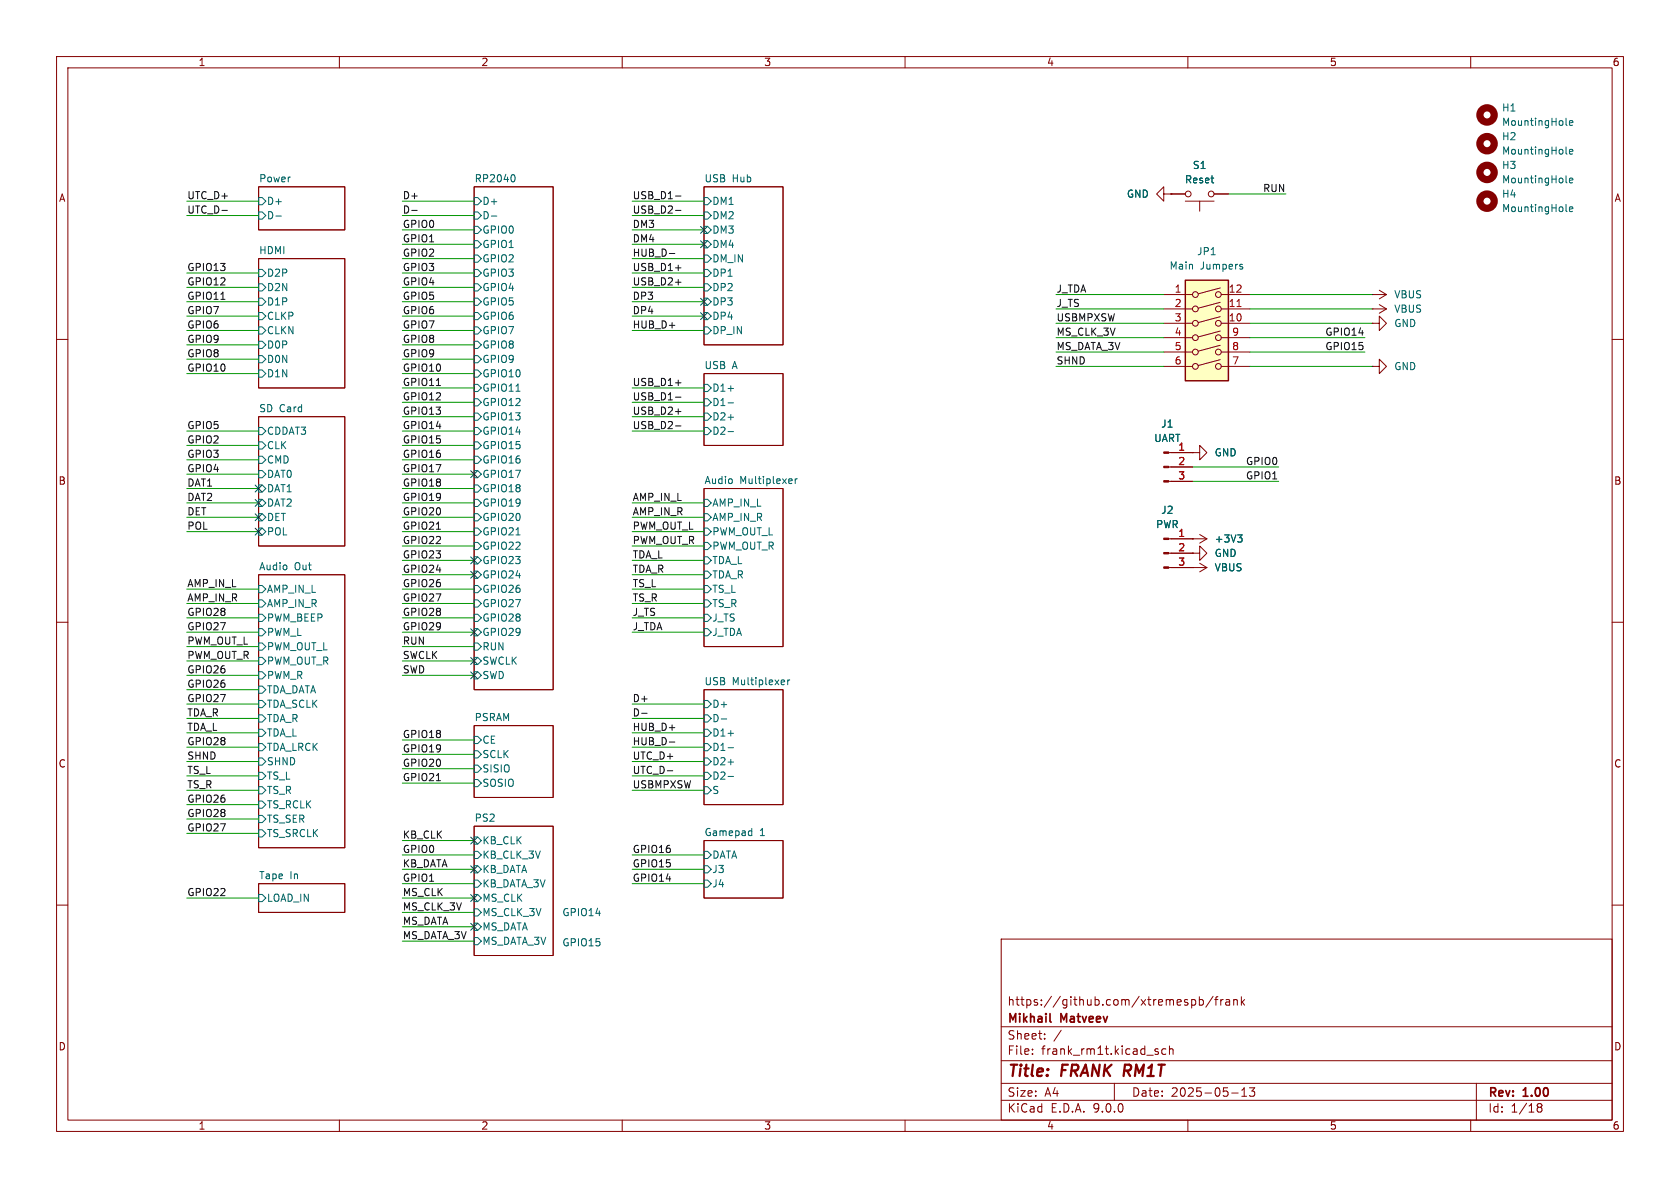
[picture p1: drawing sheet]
<svg xmlns="http://www.w3.org/2000/svg" width="297mm" height="210mm" viewBox="0 0 297 210" stroke-linecap="round" stroke-linejoin="round" font-family="sans-serif">
<g fill="none" stroke="#840000" stroke-width=".18">
<path d="M10 10h277v190h-277zM12 12h273v186h-273zM60 10v2M110 10v2M160 10v2M210 10v2M260 10v2M45.7 33h15.3v7.6h-15.3zM83.8 33h14v88.9h-14zM124.5 33h13.9v28h-13.9zM207 34.3h2.5M209.5 35.6h5.1"/>
<path d="M212.1 35.6v1.7M214.6 34.3h2.6M45.7 45.7h15.3v22.9h-15.3zM242.6 52.1h.1M242.6 57.2h1.2v-1.3l1.3 1.3-1.3 1.2v-1.2M242.6 57.2h.1M242.6 54.6h.1M242.6 52.1h2.5M242.6 54.6h2.5M243.8 51.3l1.3 .8M243.8 53.8l1.3 .8M245.1 52.1l-1.3 .7"/>
<path d="M245.1 54.6l-1.3 .8M10 60h2M45.7 73.7h15.3v22.8h-15.3zM124.5 66h13.9v12.7h-13.9zM242.6 64.8h1.2v-1.3l1.3 1.3-1.3 1.2v-1.2M242.6 64.8h.1M285 60h2M124.5 86.4h13.9v27.9h-13.9zM206.6 95.3h6.8M206.6 97.8h4.2M206.6 80h4.2M206.6 82.6h4.2"/>
<path d="M206.6 85.1h4.2M210.8 80h1.3v-1.3l1.3 1.3-1.3 1.3v-1.3M210.8 80h.1M210.8 95.3h.1M212.1 94.5l1.3 .8M212.1 99.6l1.3 .7M213.4 95.3l-1.3 .7M10 110h2M45.7 101.6h15.3v48.3h-15.3zM206.6 100.3h6.8M210.8 100.3h.1M213.4 100.3l-1.3 .8"/>
<path d="M285 110h2M83.8 128.3h14v12.7h-14zM124.5 121.9h13.9v20.3h-13.9zM45.7 156.2h15.3v5.1h-15.3zM83.8 146.1h14v22.8h-14zM124.5 148.6h13.9v10.2h-13.9zM10 160h2M177 166h108v32h-108zM210.7 176.8l.4-.1 .3 .3v.4l-.2 .2h-.5M212 176.8l.5-.1 .2 .3v.4l-.1 .2h-.6M212 176.2v1.5M214.5 176.1l-1.3 2"/>
<path d="M214.7 176.7h.6M215.3 176.2l-.3 .2v1.3M215.8 176.7v1M216.2 176.7l-.2 .1-.2 .2M216.7 176.8h.6l.1 .9M217.4 177.1h-.5a.29 .29 0 0 0-.2 .3 .29 .29 0 0 0 .2 .3l.5-.1M218.1 176.8l.2-.1 .4 .1v.9M218.1 176.7v1M219.5 176.2v1.5M219.6 177.1l.4 .6M220 176.7l-.5 .6M285 160h2"/>
<path d="M60 198v2M110 198v2M160 198v2M177 194.5h108M177 191.5h108M177 187.5h108M177 181.5h108M182.5 186.3v.1M182.5 185.5v.1M184.7 183.6v.1M184.7 182.8v.1M187.6 182.1l-1.3 2"/>
<path d="M197 191.5v3M204.4 185.9l.3 .1 .1 .2-.2 .2h-.3M204.4 185.4l.3 .1M206.1 185.5l-.4-.1-.3 .3v.4l.1 .2h.6M206.7 185.5l.3-.1 .3 .1 .1 .9M206.7 184.9v1.5M210 198v2M217.7 193.2h1.2M219.5 193.8h.9M219.5 192.7l.5-.4v1.5M220.9 192.3h.9l-.5 .6 .4 .1v.7l-.2 .1h-.4l-.2-.1M260 198v2"/>
<path d="M261 191.5v6.5M271.7 195.5l.3 .2M271.7 195.4l.3-.3 .5 .1 .1 .3-.3 .2M272 195.7h.3M272 195.7l-.3 .3M272.3 195.7l.3 .3-.1 .5-.5 .1-.3-.3"/>
<circle cx="210.1" cy="34.3" r=".51"/>
<circle cx="214.1" cy="34.3" r=".51"/>
</g>
<path d="M185.6 180.5l.2 .2" fill="none" stroke="#840000" stroke-width=".3"/>
<g fill="none" stroke="#006464" stroke-width=".18">
<path d="M45.7 34.9h.7l.6 .7-.6 .6h-.7zM45.7 37.5h.7l.6 .6-.6 .6h-.7zM48.8 38.2h.9M83.8 34.9h.7l.6 .7-.6 .6h-.7zM83.8 37.5h.7l.6 .6-.6 .6h-.7zM86.9 38.2h.9M90.8 30.9a.79 .79 0 0 1 0 1.2M124.5 34.9h.6l.6 .7-.6 .6h-.6zM124.5 37.5h.6l.6 .6-.6 .6h-.6zM276.8 22l.2 .2M276.8 32.1l.2 .2M276.8 37.2l.2 .2"/>
<path d="M276.8 27.1l.2 .1M277.5 21.7l.6-.1-.1-.2-.4-.1-.1 .2v.6h.5M277.5 26.8l.6-.1-.1-.2-.4-.1-.1 .2v.6h.5M277.5 31.9l.6-.1-.1-.3h-.4l-.1 .2v.6h.5M277.5 37l.6-.1-.1-.3h-.4l-.1 .1v.6h.5M45.7 47.6h.7l.6 .7-.6 .6h-.7zM45.7 50.2h.7l.6 .6-.6 .6h-.7zM45.7 52.7h.7l.6 .6-.6 .7h-.7zM45.7 55.2h.7l.6 .7-.6 .6h-.7zM45.7 57.8h.7l.6 .6-.6 .7h-.7zM83.8 40h.7l.6 .6-.6 .7h-.7zM83.8 42.5h.7l.6 .7-.6 .6h-.7z"/>
<path d="M83.8 45.1h.7l.6 .6-.6 .7h-.7zM83.8 47.6h.7l.6 .7-.6 .6h-.7zM83.8 50.2h.7l.6 .6-.6 .6h-.7zM83.8 52.7h.7l.6 .6-.6 .7h-.7zM83.8 55.2h.7l.6 .7-.6 .6h-.7zM83.8 57.8h.7l.6 .6-.6 .7h-.7zM124.5 40h.6l.6 .6-.6 .7h-.6zM124.5 42.5h.6l.6 .7-.6 .6h-.6zM124.5 45.1h.6l.6 .6-.6 .7h-.6zM124.5 47.6h.6l.6 .7-.6 .6h-.6zM124.5 50.2h.6l.6 .6-.6 .6h-.6zM124.5 52.7h.6l.6 .6-.6 .7h-.6z"/>
<path d="M124.5 55.2h.6l.6 .7-.6 .6h-.6zM124.5 57.8h.6l.6 .6-.6 .7h-.6zM45.7 60.3h.7l.6 .7-.6 .6h-.7zM45.7 62.9h.7l.6 .6-.6 .6h-.7zM45.7 65.4h.7l.6 .6-.6 .7h-.7zM45.7 75.6h.7l.6 .6-.6 .6h-.7zM45.7 78.1h.7l.6 .6-.6 .7h-.7zM83.8 60.3h.7l.6 .7-.6 .6h-.7zM83.8 62.9h.7l.6 .6-.6 .6h-.7zM83.8 65.4h.7l.6 .6-.6 .7h-.7zM83.8 67.9h.7l.6 .7-.6 .6h-.7zM83.8 70.5h.7l.6 .6-.6 .7h-.7z"/>
<path d="M83.8 73h.7l.6 .7-.6 .6h-.7zM83.8 75.6h.7l.6 .6-.6 .6h-.7zM83.8 78.1h.7l.6 .6-.6 .7h-.7zM91.2 69.2h.7M124.5 67.9h.6l.6 .7-.6 .6h-.6zM124.5 70.5h.6l.6 .6-.6 .7h-.6zM124.5 73h.6l.6 .7-.6 .6h-.6zM124.5 75.6h.6l.6 .6-.6 .6h-.6zM128.7 68.7h1M128.7 71.2h1M128.7 73.8h1M128.7 76.3h1"/>
<path d="M45.7 80.6h.7l.6 .7-.6 .6h-.7zM45.7 83.2h.7l.6 .6-.6 .7h-.7zM45.7 85.7h.7l.6 .7-.6 .6h-.7zM45.7 88.3h.7l.6 .6-.6 .6h-.7zM45.7 90.8h.7l.6 .6-.6 .7h-.7zM45.7 93.3h.7l.6 .7-.6 .6h-.7zM83.8 80.6h.7l.6 .7-.6 .6h-.7zM83.8 83.2h.7l.6 .6-.6 .7h-.7zM83.8 85.7h.7l.6 .7-.6 .6h-.7zM83.8 88.3h.7l.6 .6-.6 .6h-.7zM83.8 90.8h.7l.6 .6-.6 .7h-.7zM83.8 93.3h.7l.6 .7-.6 .6h-.7z"/>
<path d="M83.8 95.9h.7l.6 .6-.6 .7h-.7zM83.8 98.4h.7l.6 .7-.6 .6h-.7zM91.2 94.6h.7M124.5 88.3h.6l.6 .6-.6 .6h-.6zM124.5 90.8h.6l.6 .6-.6 .7h-.6zM124.5 93.3h.6l.6 .7-.6 .6h-.6zM124.5 95.9h.6l.6 .6-.6 .7h-.6zM124.5 98.4h.6l.6 .7-.6 .6h-.6zM139.9 84.6l.1 .3-.6 .2M140 85.4l-.1 .1M140.6 84.6v.9M140.9 84.6l-.3 .3"/>
<path d="M218.8 94.6h.8l-.4 .4M219.3 95l.3 .3v.3l-.3 .2M45.7 103.5h.7l.6 .6-.6 .7h-.7zM45.7 106h.7l.6 .7-.6 .6h-.7zM45.7 108.6h.7l.6 .6-.6 .7h-.7zM45.7 111.1h.7l.6 .7-.6 .6h-.7zM45.7 113.7h.7l.6 .6-.6 .6h-.7zM45.7 116.2h.7l.6 .6-.6 .7h-.7zM45.7 118.7h.7l.6 .7-.6 .6h-.7zM83.8 101h.7l.6 .6-.6 .6h-.7zM83.8 103.5h.7l.6 .6-.6 .7h-.7zM83.8 106h.7l.6 .7-.6 .6h-.7z"/>
<path d="M83.8 108.6h.7l.6 .6-.6 .7h-.7zM83.8 111.1h.7l.6 .7-.6 .6h-.7zM83.8 113.7h.7l.6 .6-.6 .6h-.7zM83.8 116.2h.7l.6 .6-.6 .7h-.7zM83.8 118.7h.7l.6 .7-.6 .6h-.7zM124.5 101h.6l.6 .6-.6 .6h-.6zM124.5 111.1h.6l.6 .7-.6 .6h-.6zM124.5 108.6h.6l.6 .6-.6 .7h-.6zM124.5 103.5h.6l.6 .6-.6 .7h-.6zM124.5 106h.6l.6 .7-.6 .6h-.6zM45.7 121.3h.7l.6 .6-.6 .7h-.7zM45.7 128.9h.7l.6 .6-.6 .7h-.7z"/>
<path d="M45.7 131.4h.7l.6 .7-.6 .6h-.7zM45.7 126.4h.7l.6 .6-.6 .6h-.7zM45.7 123.8h.7l.6 .7-.6 .6h-.7zM45.7 134h.7l.6 .6-.6 .7h-.7zM45.7 136.5h.7l.6 .7-.6 .6h-.7zM45.7 139.1h.7l.6 .6-.6 .6h-.7zM83.8 130.2h.7l.6 .6-.6 .6h-.7zM83.8 132.7h.7l.6 .7-.6 .6h-.7zM83.8 135.3h.7l.6 .6-.6 .6h-.7zM83.8 137.8h.7l.6 .6-.6 .7h-.7zM124.5 123.8h.6l.6 .7-.6 .6h-.6zM124.5 126.4h.6l.6 .6-.6 .6h-.6z"/>
<path d="M124.5 128.9h.6l.6 .6-.6 .7h-.6zM124.5 131.4h.6l.6 .7-.6 .6h-.6zM124.5 134h.6l.6 .6-.6 .7h-.6zM124.5 136.5h.6l.6 .7-.6 .6h-.6zM124.5 139.1h.6l.6 .6-.6 .6h-.6zM127.5 127.1h1M128.7 129.6h1M128.7 132.2h1M128.7 134.7h1M128.7 137.3h1M138.5 120.2l.2 .3-.6 .1M138.7 121h-.2"/>
<path d="M139.3 120.2v.8M139.6 120.2l-.3 .2M45.7 141.6h.7l.6 .6-.6 .7h-.7zM45.7 144.1h.7l.6 .7-.6 .6h-.7zM45.7 146.7h.7l.6 .6-.6 .7h-.7zM45.7 158.1h.7l.6 .7-.6 .6h-.7zM83.8 148h.7l.6 .6-.6 .6h-.7zM83.8 150.5h.7l.6 .6-.6 .7h-.7zM83.8 153h.7l.6 .7-.6 .6h-.7zM83.8 155.6h.7l.6 .6-.6 .6h-.7zM83.8 158.1h.7l.6 .7-.6 .6h-.7zM124.5 150.5h.6l.6 .6-.6 .7h-.6z"/>
<path d="M124.5 153h.6l.6 .7-.6 .6h-.6zM124.5 155.6h.6l.6 .6-.6 .6h-.6zM132.5 146.9h.4M132.9 146.4v1.3M132.9 147.7h-.4M83.8 160.7h.7l.6 .6-.6 .6h-.7zM83.8 163.2h.7l.6 .6-.6 .7h-.7zM83.8 165.7h.7l.6 .7-.6 .6h-.7z"/>
</g>
<g fill="#840000" stroke="#840000" stroke-width=".18">
<path d="M205.7 95.1h.9v.3h-.9z"/>
<path d="M205.7 97.7h.9v.2h-.9z"/>
<path d="M205.7 100.2h.9v.3h-.9z"/>
<path d="M205.7 79.9h.9v.2h-.9z"/>
<path d="M205.7 82.4h.9v.3h-.9z"/>
<path d="M205.7 85h.9v.2h-.9z"/>
</g>
<g fill="none" stroke="#840000" stroke-width="1.3">
<circle cx="262.9" cy="20.3" r="1.27"/>
<circle cx="262.9" cy="30.5" r="1.27"/>
<circle cx="262.9" cy="25.4" r="1.27"/>
<circle cx="262.9" cy="35.6" r="1.27"/>
</g>
<path d="M209.5 49.5h7.7v17.8h-7.7z" fill="#ffffc2"/>
<g fill="none" stroke="#840000" stroke-width=".18">
<path d="M205.7 34.3v-1.3l-1.2 1.3 1.2 1.3v-1.3h1.3M207 34.3h.1M207 34.3h2.5M214.6 34.3h2.6M205.7 52.1h5.1M205.7 54.6h5.1M205.7 57.2h5.1M205.7 59.7h5.1M215.7 50.9l-3.9 1M215.7 53.4l-3.9 1.1M215.7 56l-3.9 1M215.7 58.5l-3.9 1.1"/>
<path d="M215.9 52.1h5.1M215.9 54.6h5.1M215.9 57.2h5.1M215.9 59.7h5.1M205.7 62.2h5.1M205.7 64.8h5.1M215.7 61l-3.9 1.1M215.7 63.6l-3.9 1M215.9 62.2h5.1M215.9 64.8h5.1M207 80h3.8M207 82.6h3.8"/>
<path d="M207 85.1h3.8M207 95.3h3.8M207 97.8h3.8M210.8 97.8h1.3v-1.3l1.3 1.3-1.3 1.3v-1.3M210.8 97.8h.1M210.8 80h.1M210.8 95.3h.1M207 100.3h3.8M210.8 100.3h.1"/>
<circle cx="211.3" cy="52.1" r=".51"/>
<circle cx="211.3" cy="59.7" r=".51"/>
<circle cx="211.3" cy="54.6" r=".51"/>
<circle cx="211.3" cy="57.2" r=".51"/>
<circle cx="215.4" cy="54.6" r=".51"/>
<circle cx="215.4" cy="57.2" r=".51"/>
<circle cx="215.4" cy="52.1" r=".51"/>
<circle cx="215.4" cy="59.7" r=".51"/>
<circle cx="211.3" cy="64.8" r=".51"/>
<circle cx="211.3" cy="62.2" r=".51"/>
<circle cx="215.4" cy="64.8" r=".51"/>
<circle cx="215.4" cy="62.2" r=".51"/>
</g>
<path d="M209.5 49.5h7.7v17.8h-7.7z" fill="none" stroke="#840000" stroke-width=".25"/>
<path d="M218.7 54.2h.7" fill="none" stroke="#a90000" stroke-width=".18"/>
<path d="M219.5 47.1l.2 .2-.2 .3M219.5 46.7l.1 .1M218.8 94.6h.8l-.4 .4M219.3 95l.3 .3v.3l-.3 .2" fill="none" stroke="#006464" stroke-width=".18"/>
<g fill="none" stroke="#0f0f0f" stroke-width=".18">
<path d="M39.2 37.2h1M72.8 37.2h1M119.4 37.2h1M119.4 34.7h1M39 52.9h.8M118.3 44.8h1M119.4 47.4h1M119.4 49.9h1M77.1 68.2h.8M119.4 75.3h1M119.4 72.8h1M119.4 67.7h1"/>
<path d="M119.4 70.2h1M77.1 93.6h.8M77.1 138h.8M113.4 126.1h1M118 136.3h.9M118.3 131.2h1"/>
</g>
<g fill="none" stroke="#009600" stroke-width=".18">
<path d="M33 38.1h12.7M33 35.6h12.7M71.1 38.1h12.7M71.1 35.6h12.7M111.8 38.1h12.7M111.8 35.6h12.7M217.2 34.3h10.1M33 55.9h12.7M33 53.3h12.7M33 58.4h12.7M33 50.8h12.7M33 48.3h12.7"/>
<path d="M71.1 55.9h12.7M71.1 53.3h12.7M71.1 58.4h12.7M71.1 50.8h12.7M71.1 48.3h12.7M71.1 40.6h12.7M71.1 43.2h12.7M71.1 45.7h12.7M111.8 55.9h12.7M111.8 53.3h12.7M111.8 58.4h12.7M111.8 50.8h12.7"/>
<path d="M111.8 48.3h12.7M111.8 40.6h12.7M111.8 43.2h12.7M111.8 45.7h12.7M186.7 52.1h19M186.7 59.7h19M186.7 54.6h19M186.7 57.2h19M221 52.1h21.6M221 59.7h20.3M221 54.6h21.6M221 57.2h21.6"/>
<path d="M33 61h12.7M33 78.7h12.7M33 66h12.7M33 63.5h12.7M33 76.2h12.7M71.1 61h12.7M71.1 78.7h12.7M71.1 66h12.7M71.1 63.5h12.7M71.1 76.2h12.7M71.1 73.7h12.7M71.1 71.1h12.7"/>
<path d="M71.1 68.6h12.7M111.8 76.2h12.7M111.8 73.7h12.7M111.8 71.1h12.7M111.8 68.6h12.7M186.7 64.8h19M186.7 62.2h19M221 64.8h21.6M221 62.2h20.3M33 88.9h12.7M33 83.8h12.7M33 86.4h12.7"/>
<path d="M33 81.3h12.7M33 91.4h12.7M33 94h12.7M71.1 88.9h12.7M71.1 83.8h12.7M71.1 86.4h12.7M71.1 81.3h12.7M71.1 91.4h12.7M71.1 94h12.7M71.1 99.1h12.7M71.1 96.5h12.7M111.8 88.9h12.7"/>
<path d="M111.8 91.4h12.7M111.8 94h12.7M111.8 99.1h12.7M111.8 96.5h12.7M210.8 85.1h15.3M210.8 82.6h15.3M33 104.1h12.7M33 109.2h12.7M33 111.8h12.7M33 106.7h12.7M33 116.8h12.7M33 114.3h12.7"/>
<path d="M33 119.4h12.7M71.1 104.1h12.7M71.1 109.2h12.7M71.1 111.8h12.7M71.1 101.6h12.7M71.1 106.7h12.7M71.1 116.8h12.7M71.1 114.3h12.7M71.1 119.4h12.7M111.8 104.1h12.7M111.8 109.2h12.7M111.8 111.8h12.7"/>
<path d="M111.8 101.6h12.7M111.8 106.7h12.7M33 137.2h12.7M33 134.6h12.7M33 129.5h12.7M33 127h12.7M33 132.1h12.7M33 124.5h12.7M33 139.7h12.7M33 121.9h12.7M71.1 130.8h12.7M71.1 133.4h12.7"/>
<path d="M71.1 135.9h12.7M71.1 138.4h12.7M111.8 137.2h12.7M111.8 134.6h12.7M111.8 129.5h12.7M111.8 127h12.7M111.8 132.1h12.7M111.8 124.5h12.7M111.8 139.7h12.7M33 158.8h12.7M33 142.2h12.7M33 144.8h12.7"/>
<path d="M33 147.3h12.7M71.1 153.7h12.7M71.1 151.1h12.7M71.1 156.2h12.7M71.1 148.6h12.7M71.1 158.8h12.7M111.8 153.7h12.7M111.8 151.1h12.7M111.8 156.2h12.7M71.1 166.4h12.7M71.1 163.8h12.7M71.1 161.3h12.7"/>
</g>
<g fill="none" stroke="#000084" stroke-width=".18">
<path d="M123.9 52.7l1.2 1.2M123.9 40l1.2 1.2M123.9 42.6l1.2 1.2M123.9 55.3l1.2 1.2M125.1 52.7l-1.2 1.2M125.1 40l-1.2 1.2M125.1 42.6l-1.2 1.2M125.1 55.3l-1.2 1.2M45.1 88.3l1.2 1.2M45.1 85.8l1.2 1.2M45.1 93.4l1.2 1.2M45.1 90.8l1.2 1.2"/>
<path d="M46.3 88.3l-1.2 1.2M46.3 85.8l-1.2 1.2M46.3 93.4l-1.2 1.2M46.3 90.8l-1.2 1.2M83.2 98.5l1.2 1.2M83.2 83.2l1.2 1.2M84.4 98.5l-1.2 1.2M84.4 83.2l-1.2 1.2M83.2 101l1.2 1.2M83.2 116.2l1.2 1.2M83.2 118.8l1.2 1.2M83.2 111.2l1.2 1.2"/>
<path d="M84.4 101l-1.2 1.2M84.4 116.2l-1.2 1.2M84.4 118.8l-1.2 1.2M84.4 111.2l-1.2 1.2M83.2 158.1l1.2 1.3M83.2 148l1.2 1.2M83.2 153.1l1.2 1.2M84.4 158.1l-1.2 1.3M84.4 148l-1.2 1.2M84.4 153.1l-1.2 1.2M83.2 163.2l1.2 1.2M84.4 163.2l-1.2 1.2"/>
</g>
<g font-size="2.8" fill="#840000">
<text x="178" y="190.9">Title:</text>
<text x="187.7" y="190.9">FRANK RM1T</text>
</g>
<g font-size="2.1" fill="#840000">
<text x="178" y="178">https://github.com/xtremespb/frank</text>
<text x="178" y="184">Sheet:</text>
<text x="178" y="181.2">Mikhail</text>
<text x="187.6" y="181.2">Matveev</text>
<text x="178" y="186.7">File:</text>
<text x="184.1" y="186.7">frank_rm1t.kicad_sch</text>
<text x="178" y="196.9">KiCad</text>
<text x="178" y="194.1">Size:</text>
<text x="184.7" y="194.1">A4</text>
<text x="185.7" y="196.9">E.D.A.</text>
<text x="193.3" y="196.9">9.0.0</text>
<text x="200" y="194.1">Date:</text>
<text x="207" y="194.1">2025-05-13</text>
<text x="263" y="194.3">Rev:</text>
<text x="263" y="196.9">Id:</text>
<text x="267.1" y="196.9">1/18</text>
<text x="269.4" y="194.3">1.00</text>
</g>
<g font-size="1.8" fill="#840000">
<text x="35" y="11.9">1</text>
<text x="85" y="11.9">2</text>
<text x="135" y="11.9">3</text>
<text x="185" y="11.9">4</text>
<text x="235" y="11.9">5</text>
<text x="285" y="11.9">6</text>
<text x="10.3" y="35.9">A</text>
<text x="285.3" y="35.9">A</text>
<text x="10.3" y="85.9">B</text>
<text x="285.3" y="85.9">B</text>
<text x="10.3" y="135.9">C</text>
<text x="285.3" y="135.9">C</text>
<text x="10.3" y="185.9">D</text>
<text x="285.3" y="185.9">D</text>
<text x="35" y="199.9">1</text>
<text x="85" y="199.9">2</text>
<text x="135" y="199.9">3</text>
<text x="185" y="199.9">4</text>
<text x="235" y="199.9">5</text>
<text x="285" y="199.9">6</text>
</g>
<g font-size="1.8" fill="#006464">
<text x="265.4" y="19.9">H1</text>
<text x="265.4" y="22.5">MountingHole</text>
<text x="265.4" y="25">H2</text>
<text x="265.4" y="27.5">MountingHole</text>
<text x="45.7" y="32.3">Power</text>
<text x="83.8" y="32.3">RP2040</text>
<text x="124.5" y="32.3">USB</text>
<text x="129.4" y="32.3">Hub</text>
<text x="199.1" y="35.2">GND</text>
<text x="209.4" y="32.6">Reset</text>
<text x="210.8" y="30.1">S1</text>
<text x="265.4" y="30.1">H3</text>
<text x="265.4" y="32.6">MountingHole</text>
<text x="265.4" y="35.2">H4</text>
<text x="47.1" y="36.4">D+</text>
<text x="47.1" y="39">D-</text>
<text x="85.2" y="36.4">D+</text>
<text x="85.2" y="39">D-</text>
<text x="85.2" y="41.5">GPIO0</text>
<text x="125.8" y="36.4">DM1</text>
<text x="125.8" y="39">DM2</text>
<text x="125.8" y="41.5">DM3</text>
<text x="265.4" y="37.7">MountingHole</text>
<text x="45.7" y="45">HDMI</text>
<text x="85.2" y="44">GPIO1</text>
<text x="85.2" y="46.6">GPIO2</text>
<text x="125.8" y="44">DM4</text>
<text x="125.8" y="46.6">DM_IN</text>
<text x="206.7" y="47.9">Main</text>
<text x="211.5" y="45.3">JP1</text>
<text x="212.2" y="47.9">Jumpers</text>
<text x="47.1" y="49.1">D2P</text>
<text x="47.1" y="51.7">D2N</text>
<text x="85.2" y="49.1">GPIO3</text>
<text x="85.2" y="51.7">GPIO4</text>
<text x="125.8" y="49.1">DP1</text>
<text x="125.8" y="51.7">DP2</text>
<text x="246.4" y="52.9">VBUS</text>
<text x="47.1" y="54.2">D1P</text>
<text x="47.1" y="56.7">CLKP</text>
<text x="47.1" y="59.3">CLKN</text>
<text x="85.2" y="54.2">GPIO5</text>
<text x="85.2" y="56.7">GPIO6</text>
<text x="85.2" y="59.3">GPIO7</text>
<text x="125.8" y="54.2">DP3</text>
<text x="125.8" y="56.7">DP4</text>
<text x="125.8" y="59.3">DP_IN</text>
<text x="246.4" y="58">GND</text>
<text x="246.4" y="55.5">VBUS</text>
<text x="47.1" y="61.8">D0P</text>
<text x="47.1" y="64.4">D0N</text>
<text x="85.2" y="61.8">GPIO8</text>
<text x="85.2" y="64.4">GPIO9</text>
<text x="124.5" y="65.3">USB</text>
<text x="129.4" y="65.3">A</text>
<text x="246.4" y="65.6">GND</text>
<text x="47.1" y="66.9">D1N</text>
<text x="85.2" y="66.9">GPIO10</text>
<text x="85.2" y="69.4">GPIO11</text>
<text x="85.2" y="72">GPIO12</text>
<text x="125.8" y="69.4">D1+</text>
<text x="125.8" y="72">D1-</text>
<text x="45.7" y="72.9">SD Card</text>
<text x="47.1" y="77.1">CDDAT3</text>
<text x="85.2" y="74.5">GPIO13</text>
<text x="85.2" y="77.1">GPIO14</text>
<text x="125.8" y="74.5">D2+</text>
<text x="125.8" y="77.1">D2-</text>
<text x="205.2" y="75.8">J1</text>
<text x="47.1" y="79.6">CLK</text>
<text x="47.1" y="82.1">CMD</text>
<text x="85.2" y="79.6">GPIO15</text>
<text x="85.2" y="82.1">GPIO16</text>
<text x="203.9" y="78.3">UART</text>
<text x="214.6" y="80.9">GND</text>
<text x="47.1" y="84.7">DAT0</text>
<text x="47.1" y="87.2">DAT1</text>
<text x="47.1" y="89.8">DAT2</text>
<text x="85.2" y="84.7">GPIO17</text>
<text x="85.2" y="87.2">GPIO18</text>
<text x="85.2" y="89.8">GPIO19</text>
<text x="124.5" y="85.6">Audio</text>
<text x="125.8" y="89.8">AMP_IN_L</text>
<text x="130.8" y="85.6">Multiplexer</text>
<text x="47.1" y="92.3">DET</text>
<text x="47.1" y="94.8">POL</text>
<text x="85.2" y="92.3">GPIO20</text>
<text x="85.2" y="94.8">GPIO21</text>
<text x="125.8" y="92.3">AMP_IN_R</text>
<text x="125.8" y="94.8">PWM_OUT_L</text>
<text x="204.3" y="93.6">PWR</text>
<text x="205.2" y="91">J2</text>
<text x="45.7" y="100.9">Audio</text>
<text x="52" y="100.9">Out</text>
<text x="85.2" y="97.4">GPIO22</text>
<text x="85.2" y="99.9">GPIO23</text>
<text x="125.8" y="97.4">PWM_OUT_R</text>
<text x="125.8" y="99.9">TDA_L</text>
<text x="214.6" y="98.7">GND</text>
<text x="214.6" y="96.1">+3V3</text>
<text x="214.6" y="101.2">VBUS</text>
<text x="47.1" y="105">AMP_IN_L</text>
<text x="47.1" y="107.5">AMP_IN_R</text>
<text x="85.2" y="102.5">GPIO24</text>
<text x="85.2" y="105">GPIO26</text>
<text x="85.2" y="107.5">GPIO27</text>
<text x="125.8" y="102.5">TDA_R</text>
<text x="125.8" y="105">TS_L</text>
<text x="125.8" y="107.5">TS_R</text>
<text x="47.1" y="110.1">PWM_BEEP</text>
<text x="47.1" y="112.6">PWM_L</text>
<text x="85.2" y="110.1">GPIO28</text>
<text x="85.2" y="112.6">GPIO29</text>
<text x="125.8" y="112.6">J_TDA</text>
<text x="125.8" y="110.1">J_TS</text>
<text x="47.1" y="115.2">PWM_OUT_L</text>
<text x="47.1" y="117.7">PWM_OUT_R</text>
<text x="85.2" y="115.2">RUN</text>
<text x="85.2" y="117.7">SWCLK</text>
<text x="47.1" y="120.2">PWM_R</text>
<text x="47.1" y="122.8">TDA_DATA</text>
<text x="47.1" y="125.3">TDA_SCLK</text>
<text x="85.2" y="120.2">SWD</text>
<text x="124.5" y="121.2">USB</text>
<text x="125.8" y="125.3">D+</text>
<text x="129.4" y="121.2">Multiplexer</text>
<text x="47.1" y="130.4">TDA_L</text>
<text x="47.1" y="127.9">TDA_R</text>
<text x="83.8" y="127.6">PSRAM</text>
<text x="85.2" y="131.7">CE</text>
<text x="125.8" y="127.9">D-</text>
<text x="125.8" y="130.4">D1+</text>
<text x="47.1" y="132.9">TDA_LRCK</text>
<text x="47.1" y="135.5">SHND</text>
<text x="85.2" y="134.2">SCLK</text>
<text x="85.2" y="136.8">SISIO</text>
<text x="125.8" y="132.9">D1-</text>
<text x="125.8" y="135.5">D2+</text>
<text x="47.1" y="138">TS_L</text>
<text x="47.1" y="140.6">TS_R</text>
<text x="47.1" y="143.1">TS_RCLK</text>
<text x="85.2" y="139.3">SOSIO</text>
<text x="125.8" y="138">D2-</text>
<text x="125.8" y="140.6">S</text>
<text x="47.1" y="145.6">TS_SER</text>
<text x="47.1" y="148.2">TS_SRCLK</text>
<text x="83.8" y="145.3">PS2</text>
<text x="85.2" y="149.5">KB_CLK</text>
<text x="124.5" y="147.9">Gamepad</text>
<text x="134.3" y="147.9">1</text>
<text x="45.7" y="155.5">Tape</text>
<text x="51.2" y="155.5">In</text>
<text x="85.2" y="152">KB_CLK_3V</text>
<text x="85.2" y="154.5">KB_DATA</text>
<text x="125.8" y="152">DATA</text>
<text x="125.8" y="154.5">J3</text>
<text x="47.1" y="159.6">LOAD_IN</text>
<text x="85.2" y="157.1">KB_DATA_3V</text>
<text x="85.2" y="159.6">MS_CLK</text>
<text x="125.8" y="157.1">J4</text>
<text x="85.2" y="162.2">MS_CLK_3V</text>
<text x="85.2" y="164.7">MS_DATA</text>
<text x="85.2" y="167.2">MS_DATA_3V</text>
</g>
<g font-size="1.8" fill="#0f0f0f">
<text x="33" y="35.3">UTC_D+</text>
<text x="71.1" y="35.3">D+</text>
<text x="111.8" y="35.3">USB_D1-</text>
<text x="223.2" y="34">RUN</text>
<text x="33" y="37.8">UTC_D-</text>
<text x="71.1" y="40.4">GPIO0</text>
<text x="71.1" y="37.8">D-</text>
<text x="111.8" y="37.8">USB_D2-</text>
<text x="111.8" y="40.4">DM3</text>
<text x="33" y="48">GPIO13</text>
<text x="71.1" y="48">GPIO3</text>
<text x="71.1" y="42.9">GPIO1</text>
<text x="71.1" y="45.5">GPIO2</text>
<text x="111.8" y="48">USB_D1+</text>
<text x="111.8" y="42.9">DM4</text>
<text x="111.8" y="45.5">HUB_D-</text>
<text x="33" y="50.5">GPIO12</text>
<text x="33" y="53.1">GPIO11</text>
<text x="71.1" y="50.5">GPIO4</text>
<text x="71.1" y="53.1">GPIO5</text>
<text x="111.8" y="53.1">DP3</text>
<text x="111.8" y="50.5">USB_D2+</text>
<text x="186.7" y="51.8">J_TDA</text>
<text x="33" y="58.2">GPIO6</text>
<text x="33" y="55.6">GPIO7</text>
<text x="71.1" y="58.2">GPIO7</text>
<text x="71.1" y="55.6">GPIO6</text>
<text x="111.8" y="58.2">HUB_D+</text>
<text x="111.8" y="55.6">DP4</text>
<text x="186.7" y="54.3">J_TS</text>
<text x="186.7" y="59.4">MS_CLK_3V</text>
<text x="186.7" y="56.9">USBMPXSW</text>
<text x="234.2" y="59.4">GPIO14</text>
<text x="33" y="63.2">GPIO8</text>
<text x="33" y="60.7">GPIO9</text>
<text x="33" y="65.8">GPIO10</text>
<text x="71.1" y="63.2">GPIO9</text>
<text x="71.1" y="65.8">GPIO10</text>
<text x="71.1" y="60.7">GPIO8</text>
<text x="186.7" y="62">MS_DATA_3V</text>
<text x="186.7" y="64.5">SHND</text>
<text x="234.2" y="62">GPIO15</text>
<text x="71.1" y="68.3">GPIO11</text>
<text x="71.1" y="70.9">GPIO12</text>
<text x="111.8" y="68.3">USB_D1+</text>
<text x="111.8" y="70.9">USB_D1-</text>
<text x="33" y="75.9">GPIO5</text>
<text x="71.1" y="73.4">GPIO13</text>
<text x="71.1" y="75.9">GPIO14</text>
<text x="111.8" y="75.9">USB_D2-</text>
<text x="111.8" y="73.4">USB_D2+</text>
<text x="33" y="81">GPIO3</text>
<text x="33" y="78.5">GPIO2</text>
<text x="33" y="83.6">GPIO4</text>
<text x="71.1" y="83.6">GPIO17</text>
<text x="71.1" y="81">GPIO16</text>
<text x="71.1" y="78.5">GPIO15</text>
<text x="220.2" y="82.3">GPIO0</text>
<text x="33" y="88.6">DAT2</text>
<text x="33" y="86.1">DAT1</text>
<text x="71.1" y="86.1">GPIO18</text>
<text x="71.1" y="88.6">GPIO19</text>
<text x="111.8" y="88.6">AMP_IN_L</text>
<text x="220.2" y="84.8">GPIO1</text>
<text x="33" y="91.2">DET</text>
<text x="33" y="93.7">POL</text>
<text x="71.1" y="91.2">GPIO20</text>
<text x="71.1" y="93.7">GPIO21</text>
<text x="111.8" y="93.7">PWM_OUT_L</text>
<text x="111.8" y="91.2">AMP_IN_R</text>
<text x="71.1" y="96.3">GPIO22</text>
<text x="71.1" y="98.8">GPIO23</text>
<text x="71.1" y="101.3">GPIO24</text>
<text x="111.8" y="98.8">TDA_L</text>
<text x="111.8" y="96.3">PWM_OUT_R</text>
<text x="111.8" y="101.3">TDA_R</text>
<text x="33" y="106.4">AMP_IN_R</text>
<text x="33" y="103.9">AMP_IN_L</text>
<text x="71.1" y="106.4">GPIO27</text>
<text x="71.1" y="103.9">GPIO26</text>
<text x="111.8" y="103.9">TS_L</text>
<text x="111.8" y="106.4">TS_R</text>
<text x="33" y="111.5">GPIO27</text>
<text x="33" y="109">GPIO28</text>
<text x="71.1" y="109">GPIO28</text>
<text x="71.1" y="111.5">GPIO29</text>
<text x="111.8" y="111.5">J_TDA</text>
<text x="111.8" y="109">J_TS</text>
<text x="33" y="119.1">GPIO26</text>
<text x="33" y="114">PWM_OUT_L</text>
<text x="33" y="116.6">PWM_OUT_R</text>
<text x="71.1" y="119.1">SWD</text>
<text x="71.1" y="116.6">SWCLK</text>
<text x="71.1" y="114">RUN</text>
<text x="33" y="121.7">GPIO26</text>
<text x="33" y="124.2">GPIO27</text>
<text x="111.8" y="124.2">D+</text>
<text x="33" y="126.7">TDA_R</text>
<text x="33" y="131.8">GPIO28</text>
<text x="33" y="129.3">TDA_L</text>
<text x="71.1" y="130.5">GPIO18</text>
<text x="111.8" y="131.8">HUB_D-</text>
<text x="111.8" y="129.3">HUB_D+</text>
<text x="111.8" y="126.7">D-</text>
<text x="33" y="136.9">TS_L</text>
<text x="33" y="134.4">SHND</text>
<text x="71.1" y="135.6">GPIO20</text>
<text x="71.1" y="133.1">GPIO19</text>
<text x="111.8" y="134.4">UTC_D+</text>
<text x="111.8" y="136.9">UTC_D-</text>
<text x="33" y="139.4">TS_R</text>
<text x="33" y="142">GPIO26</text>
<text x="71.1" y="138.2">GPIO21</text>
<text x="111.8" y="139.4">USBMPXSW</text>
<text x="33" y="144.5">GPIO28</text>
<text x="33" y="147.1">GPIO27</text>
<text x="71.1" y="148.3">KB_CLK</text>
<text x="71.1" y="153.4">KB_DATA</text>
<text x="71.1" y="150.9">GPIO0</text>
<text x="71.1" y="155.9">GPIO1</text>
<text x="111.8" y="155.9">GPIO14</text>
<text x="111.8" y="153.4">GPIO15</text>
<text x="111.8" y="150.9">GPIO16</text>
<text x="33" y="158.5">GPIO22</text>
<text x="71.1" y="161">MS_CLK_3V</text>
<text x="71.1" y="158.5">MS_CLK</text>
<text x="71.1" y="163.6">MS_DATA</text>
<text x="71.1" y="166.1">MS_DATA_3V</text>
</g>
<g font-size="1.8" fill="#a90000">
<text x="207.6" y="51.8">1</text>
<text x="217.1" y="51.8">12</text>
<text x="207.6" y="54.4">2</text>
<text x="207.6" y="56.9">3</text>
<text x="207.6" y="59.4">4</text>
<text x="217.1" y="54.4">11</text>
<text x="217.1" y="56.9">10</text>
<text x="217.7" y="59.4">9</text>
<text x="207.6" y="62">5</text>
<text x="207.6" y="64.5">6</text>
<text x="217.7" y="62">8</text>
<text x="217.7" y="64.5">7</text>
<text x="208.2" y="79.8">1</text>
<text x="208.2" y="82.3">2</text>
<text x="208.2" y="84.8">3</text>
<text x="208.2" y="95">1</text>
<text x="208.2" y="97.5">2</text>
<text x="208.2" y="100.1">3</text>
</g>
<g font-size="1.8" fill="#0000c2">
<text x="99.3" y="167.5">GPIO15</text>
<text x="99.3" y="162.2">GPIO14</text>
</g>
</svg>
